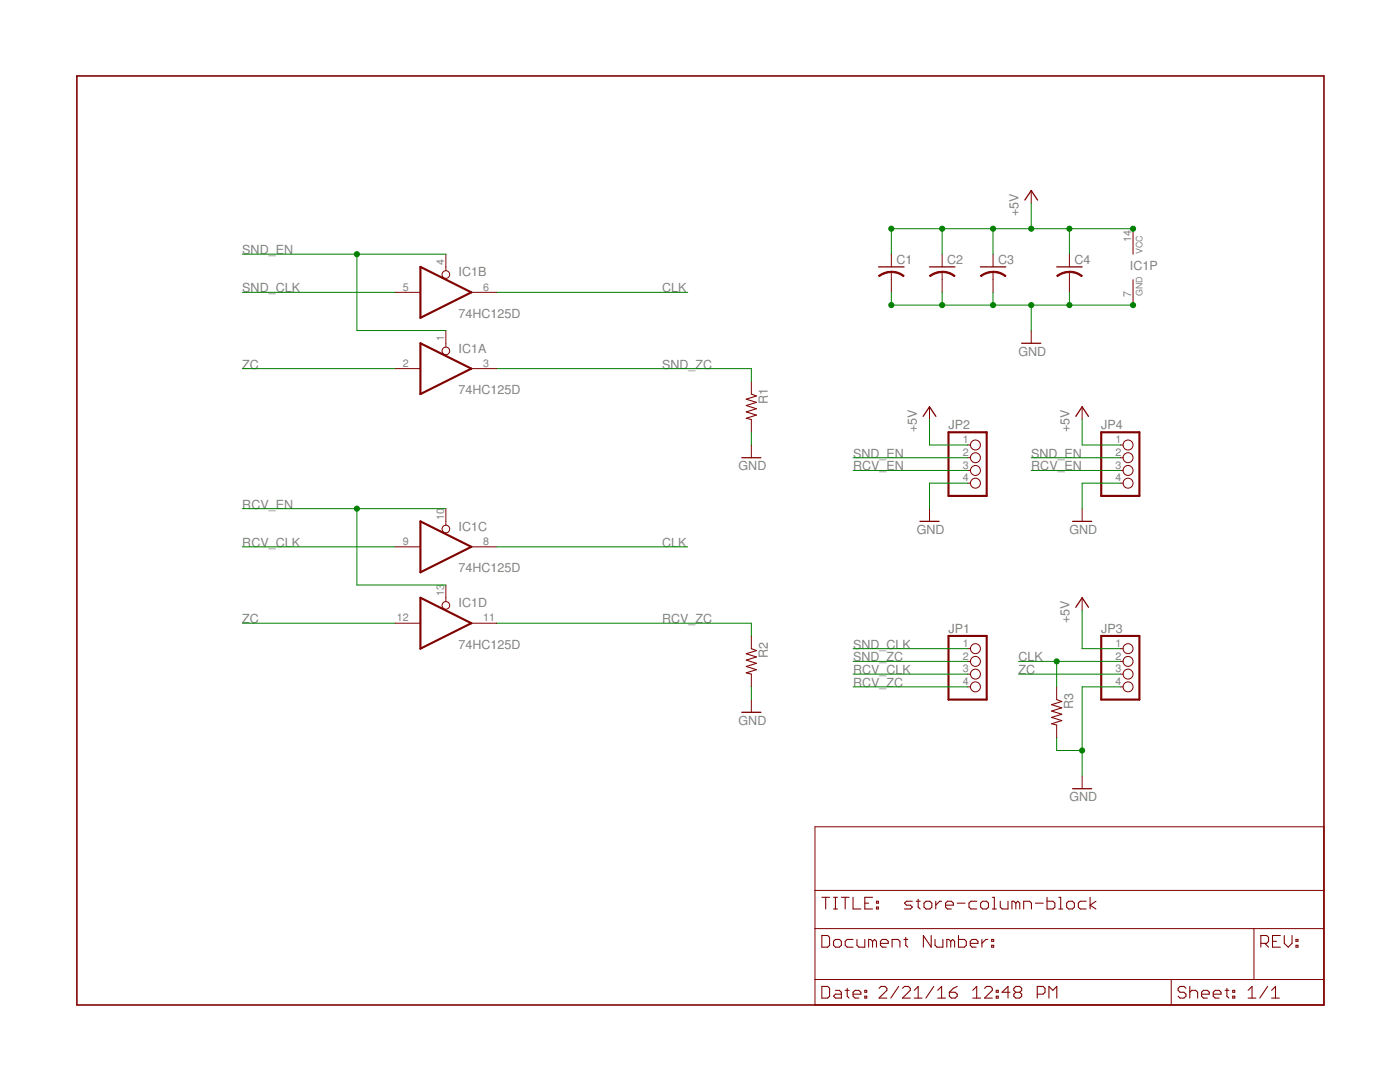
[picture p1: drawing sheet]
<svg xmlns="http://www.w3.org/2000/svg" width="279mm" height="216mm" viewBox="0 0 279 216" stroke-linecap="round" stroke-linejoin="round" font-family="sans-serif">
<g fill="none" stroke="#800000" stroke-width=".25">
<path d="M204.5 39.9l1.3-1.9 1.3 1.9M175.3 53.3h5.1M185.5 53.3h5.1M195.6 53.3h5.1M210.9 53.3h5.1M203.9 68.5h3.8M148 91.3h3.8M184.2 83.1l1.3-1.9 1.3 1.9M214.7 83.1l1.3-1.9 1.2 1.9M183.6 104h3.8M214.1 104h3.8M214.7 121.2l1.3-1.9 1.2 1.9"/>
<path d="M148 142.1h3.8M214.1 157.4h3.8"/>
</g>
<g fill="none" stroke="#800000" stroke-width=".2">
<path d="M205.8 38v2.6M78.8 58.3h5.1M89 50.7v3.3M94.1 58.3h5M177.9 50.7v2.6M177.9 54.3v4M188 50.7v2.6M188 54.3v4M198.2 50.7v2.6M198.2 54.3v4M213.4 50.7v2.6M213.4 54.3v4"/>
<path d="M226.1 45.6v5.1M226.1 55.8v5.1M78.8 73.6h5.1M89 66v3.3M94.1 73.6h5M149.9 76.1v2.5M205.8 66v2.5M149.9 83.7v2.6M149.9 88.8v2.5M185.5 81.2v2.5M193.1 88.8h.6M193.1 91.3h.6"/>
<path d="M193.1 93.9h.6M193.1 96.4h.6M216 81.2v2.5M223.6 88.8h.6M223.6 91.3h.6M223.6 93.9h.6M223.6 96.4h.6M78.8 109.1h5.1M89 101.5v3.3M89 116.7v3.3M94.1 109.1h5M185.5 101.5v2.5"/>
<path d="M216 101.5v2.5M216 119.3v2.5M78.8 124.4h5.1M94.1 124.4h5M149.9 126.9v2.5M149.9 134.5v2.6M149.9 139.6v2.5M193.1 129.4h.6M193.1 132h.6M193.1 134.5h.6M193.1 137.1h.6M210.9 137.1v2.5"/>
<path d="M223.6 129.4h.6M223.6 132h.6M223.6 134.5h.6M223.6 137.1h.6M210.9 144.7v2.5M216 154.8v2.6M162.6 165h101.6v35.5h-101.6zM162.6 177.7h101.6M162.6 185.3h101.6M162.6 195.5h101.6M233.7 195.5v5M250.3 185.3v10.2"/>
<circle cx="89" cy="54.8" r=".76"/>
<circle cx="89" cy="70" r=".76"/>
<circle cx="194.7" cy="91.3" r=".99"/>
<circle cx="194.7" cy="88.8" r=".99"/>
<circle cx="194.7" cy="93.9" r=".99"/>
<circle cx="194.7" cy="96.4" r=".99"/>
<circle cx="225.1" cy="93.9" r=".99"/>
<circle cx="225.1" cy="91.3" r=".99"/>
<circle cx="225.1" cy="96.4" r=".99"/>
<circle cx="225.1" cy="88.8" r=".99"/>
<circle cx="89" cy="105.6" r=".76"/>
<circle cx="89" cy="120.8" r=".76"/>
<circle cx="194.7" cy="132" r=".99"/>
<circle cx="194.7" cy="134.5" r=".99"/>
<circle cx="194.7" cy="129.4" r=".99"/>
<circle cx="194.7" cy="137.1" r=".99"/>
<circle cx="225.1" cy="129.4" r=".99"/>
<circle cx="225.1" cy="134.5" r=".99"/>
<circle cx="225.1" cy="132" r=".99"/>
<circle cx="225.1" cy="137.1" r=".99"/>
</g>
<path d="M83.9 53.3l10.2 5-10.2 5.1zM83.9 68.5l10.2 5.1-10.2 5zM189.3 86.3h7.6v12.7h-7.6zM219.8 86.3h7.6v12.7h-7.6zM83.9 104l10.2 5.1-10.2 5.1zM83.9 119.3l10.2 5.1-10.2 5zM189.3 126.9h7.6v12.7h-7.6zM219.8 126.9h7.6v12.7h-7.6z" fill="none" stroke="#800000" stroke-width=".42"/>
<g fill="#800000" stroke="#800000" stroke-width=".2">
<path d="M177.9 54.1h.3a3.9 3.9 0 0 1 2.2 .9l-.1 .2-1.4-.7-1-.1z" fill-rule="evenodd"/>
<path d="M175.3 55l1.2-.6 1.4-.3v.3l-1 .1-1.4 .7z" fill-rule="evenodd"/>
<path d="M188 54.1h.3a3.9 3.9 0 0 1 2.3 .9l-.2 .2-1.3-.7-1.1-.1z" fill-rule="evenodd"/>
<path d="M185.5 55l1.2-.6 1.3-.3v.3l-1 .1-1.3 .7z" fill-rule="evenodd"/>
<path d="M198.2 54.1h.3a3.9 3.9 0 0 1 2.3 .9l-.2 .2-1.4-.7-1-.1z" fill-rule="evenodd"/>
<path d="M195.6 55l1.2-.6 1.4-.3v.3l-1 .1-1.4 .7z" fill-rule="evenodd"/>
<path d="M213.4 54.1h.3a3.9 3.9 0 0 1 2.3 .9l-.2 .2-1.3-.7-1.1-.1z" fill-rule="evenodd"/>
<path d="M210.9 55l1.2-.6 1.3-.3v.3l-1 .1-1.4 .7z" fill-rule="evenodd"/>
</g>
<path d="M15.3 15.2h248.9v185.3h-248.9z" fill="none" stroke="#800000" stroke-width=".32"/>
<g fill="none" stroke="#800000" stroke-width=".21">
<path d="M149.9 78.6l1.1 .4-2.1 .7 2.1 .6-2.1 .6 2.1 .7-2.1 .6 2.1 .6-2.1 .7 1 .2M149.9 129.4l1.1 .4-2.1 .7 2.1 .6-2.1 .6 2.1 .7-2.1 .6 2.1 .6-2.1 .7 1 .2M210.9 139.6l1 .4-2 .6 2 .6-2 .7 2 .6-2 .7 2 .6-2 .6 1 .3M164 179h1.6M164.8 179v2.4M166.3 179h.8M166.7 179v2.4M167.9 179h1.6M168.7 179v2.4M170.2 179v2.4h1.6M174.1 179h-1.5v2.4h1.5M174.9 179.8h.4v.4h-.4z"/>
<path d="M182.1 179.8h-1.2l-.4 .4 .4 .4h.8l.4 .4-.4 .4h-1.2M182.9 179.8h.7M183.2 179.4v1.6l.4 .4M186.8 179.8v1.6M187.9 179.8h-.4l-.7 .8M194.9 179.8h-1.1l-.4 .4v.8l.4 .4h1.1M198.1 179h.3v2.4M199.6 179.8v1.2l.4 .4h1.2v-1.6M209 179v2.4h1.1l.4-.4v-.8l-.4-.4h-1.1M211.3 179h.4v2.4M216.8 179.8h-1.2l-.4 .4v.8l.4 .4h1.2M217.6 179v2.4"/>
<path d="M218.7 179.8l-1.1 .8 1.1 .8M164 186.7h1.2l.4 .3v1.6l-.4 .4h-1.2zM164 196.8h1.2l.4 .4v1.6l-.4 .4h-1.2zM166.3 187.8l.4-.3h.8l.4 .3v.8l-.4 .4h-.8l-.4-.4zM166.3 181.4h.8M166.7 197.6h.8l.4 .4v1.2h-1.2l-.4-.4 .4-.4h1.2M168.7 197.6h.8M169.1 197.2v1.6l.4 .4M170.2 198.4h1.6v-.4l-.4-.4h-.8l-.4 .4v.8l.4 .4h.8M170.2 187.5h-1.1l-.4 .3v.8l.4 .4h1.1M171 187.5v1.1l.4 .4h1.2v-1.5M172.6 198.8h.4v.4h-.4z"/>
<path d="M172.6 197.6h.4v.4h-.4zM172.6 180.2h.8M174.1 187.8l-.3-.3h-.4v1.5M174.1 187.8l.4-.3 .4 .3v1.2M174.1 187.8v1.2M174.9 181h.4v.4h-.4zM175.4 197.2l.4-.4h.8l.4 .4v.4l-1.6 1.6h1.6M175.7 188.2h1.6v-.4l-.4-.3h-.8l-.4 .3v.8l.4 .4h.8M178 189v-1.5h1.2l.4 .3v1.2M179.3 196.8l-1.5 2.4M180.1 197.2l.4-.4h.8l.4 .4v.4l-1.6 1.6h1.6M180.4 187.5h.8"/>
<path d="M180.8 187v1.6l.4 .4M182.5 199.2h1.5M182.5 197.6l.7-.8v2.4M184.4 180.2l.4-.4h.8l.4 .4v.8l-.4 .4h-.8l-.4-.4zM185.8 186.7v2.3l-1.5-2.3v2.3M186.4 196.8l-1.6 2.4M186.6 187.5v1.1l.4 .4h1.2v-1.5M187.1 199.2h1.6M187.1 197.6l.8-.8v2.4M188.7 180.6h1.6v-.4l-.4-.4h-.8l-.4 .4v.8l.4 .4h.8M189.5 198h1.1l.4 .4v.4l-.4 .4h-.7l-.4-.4zM189.7 187.8l-.4-.3h-.3v1.5"/>
<path d="M189.7 187.8v1.2M189.7 187.8l.4-.3 .4 .3v1.2M191 196.8l-.8 .4-.7 .8M191 180.2h1.6M191.3 186.7v2.3h1.2l.3-.4v-.8l-.3-.3h-1.2M193.6 188.2h1.6v-.4l-.4-.3h-.8l-.4 .3v.8l.4 .4h.8M194.1 199.2h1.6M194.1 197.6l.8-.8v2.4M195.7 180.2l.4-.4h.8l.4 .4v.8l-.4 .4h-.8l-.4-.4zM196 187.5v1.5M196.5 197.2l.4-.4h.8l.3 .4v.4l-1.5 1.6h1.5M197.1 187.5h-.4l-.7 .7"/>
<path d="M197.9 188.6h.4v.4h-.4zM197.9 187.5h.4v.3h-.4zM198.1 181.4h.7M198.8 198.8h.4v.4h-.4zM198.8 197.6h.4v.4h-.4zM201.5 198h-1.5l1.2-1.2v2.4M202.7 198l-.4 .4v.4l.4 .4h.8l.4-.4v-.4l-.4-.4M202.7 198l-.4-.4v-.4l.4-.4h.8l.4 .4v.4l-.4 .4M202.7 198h.8M202.7 180.2l-.4-.4h-.3v1.6M202.7 180.2v1.2M202.7 180.2l.4-.4 .4 .4v1.2"/>
<path d="M204.3 181.4v-1.6h1.2l.3 .4v1.2M206.6 180.2h1.6M207 198.4h1.2l.4-.4v-.8l-.4-.4h-1.2v2.4M209.3 199.2v-2.4l.8 .8 .8-.8v2.4M211.3 181.4h.8M212.9 180.2l.4-.4h.7l.4 .4v.8l-.4 .4h-.7l-.4-.4zM236.7 197.2l-.4-.4h-.8l-.4 .4v.4l.4 .4h.8l.4 .4v.4l-.4 .4h-.8l-.4-.4M237.4 198l.4-.4h.8l.4 .4v1.2M237.4 196.8v2.4M239.8 198.4h1.5v-.4l-.3-.4h-.8l-.4 .4v.8l.4 .4h.8M242.1 198.4h1.6v-.4l-.4-.4h-.8l-.4 .4v.8l.4 .4h.8M244.5 197.6h.8"/>
<path d="M244.9 197.2v1.6l.4 .4M246 198.8h.4v.4h-.4zM246 197.6h.4v.4h-.4zM249.1 199.2h1.5M249.1 197.6l.8-.8v2.4M251.6 188.2h1.2l.4-.4v-.8l-.4-.3h-1.2v2.3M252.4 188.2l.8 .8M253 196.8l-1.6 2.4M253.8 199.2h1.5M253.8 197.6l.8-.8v2.4M254 187.8h.7M255.5 186.7h-1.5v2.3h1.5"/>
<path d="M256.3 186.7v1.5l.8 .8 .8-.8v-1.5M258.6 188.6h.4v.4h-.4zM258.6 187.5h.4v.3h-.4z"/>
</g>
<g fill="none" stroke="#008000" stroke-width=".2">
<path d="M48.4 58.3h30.4M48.4 50.7h40.6M71.2 50.7v15.3h17.8M99.1 58.3h38.1M177.9 58.3v2.6h48.2M188 45.6v5.1M188 58.3v2.6M198.2 45.6v5.1M198.2 58.3v2.6M205.8 40.6v5M213.4 45.6v5.1M213.4 58.3v2.6"/>
<path d="M226.1 45.6h-48.2v5.1M48.4 73.6h30.4M99.1 73.6h50.8v2.5M205.8 60.9v5.1M149.9 86.3v2.5M170.3 91.3h22.8M170.3 93.9h22.8M185.5 83.7v5.1h7.6M193.1 96.4h-7.6v5.1M205.8 91.3h17.8M205.8 93.9h17.8M216 83.7v5.1h7.6"/>
<path d="M223.6 96.4h-7.6v5.1M48.4 109.1h30.4M48.4 101.5h40.6M71.2 101.5v15.2h17.8M99.1 109.1h38.1M48.4 124.4h30.4M99.1 124.4h50.8v2.5M149.9 137.1v2.5M170.3 137.1h22.8M170.3 129.4h22.8M170.3 134.5h22.8M170.3 132h22.8"/>
<path d="M203.3 134.5h20.3M203.3 132h20.3M210.9 132v5.1M216 121.8v7.6h7.6M223.6 137.1h-7.6v17.7M210.9 147.2v2.6h5.1"/>
</g>
<g fill="#008000" stroke="#008000" stroke-width=".2">
<circle cx="216" cy="149.8" r=".51"/>
<circle cx="198.2" cy="60.9" r=".51"/>
<circle cx="188" cy="60.9" r=".51"/>
<circle cx="177.9" cy="60.9" r=".51"/>
<circle cx="205.8" cy="60.9" r=".51"/>
<circle cx="226.1" cy="60.9" r=".51"/>
<circle cx="213.4" cy="60.9" r=".51"/>
<circle cx="177.9" cy="45.6" r=".51"/>
<circle cx="188" cy="45.6" r=".51"/>
<circle cx="198.2" cy="45.6" r=".51"/>
<circle cx="205.8" cy="45.6" r=".51"/>
<circle cx="226.1" cy="45.6" r=".51"/>
<circle cx="213.4" cy="45.6" r=".51"/>
<circle cx="71.2" cy="50.7" r=".51"/>
<circle cx="210.9" cy="132" r=".51"/>
<circle cx="71.2" cy="101.5" r=".51"/>
</g>
<g font-size="2.5" fill="#808080">
<text x="203.3" y="43.1" transform="rotate(-90 203.3 43.1)">+5V</text>
<text x="48.4" y="50.7">SND_EN</text>
<text x="178.9" y="52.6">C1</text>
<text x="189" y="52.6">C2</text>
<text x="199.2" y="52.6">C3</text>
<text x="214.4" y="52.6">C4</text>
<text x="225.5" y="53.9">IC1P</text>
<text x="48.4" y="58.3">SND_CLK</text>
<text x="91.5" y="55.2">IC1B</text>
<text x="132.2" y="58.3">CLK</text>
<text x="91.5" y="63.4">74HC125D</text>
<text x="91.5" y="70.4">IC1A</text>
<text x="203.3" y="71">GND</text>
<text x="48.4" y="73.6">ZC</text>
<text x="132.2" y="73.6">SND_ZC</text>
<text x="91.5" y="78.6">74HC125D</text>
<text x="153.2" y="80.6" transform="rotate(-90 153.2 80.6)">R1</text>
<text x="183" y="86.3" transform="rotate(-90 183 86.3)">+5V</text>
<text x="189.3" y="85.6">JP2</text>
<text x="213.4" y="86.3" transform="rotate(-90 213.4 86.3)">+5V</text>
<text x="219.8" y="85.6">JP4</text>
<text x="147.4" y="93.9">GND</text>
<text x="170.3" y="91.3">SND_EN</text>
<text x="170.3" y="93.9">RCV_EN</text>
<text x="205.8" y="91.3">SND_EN</text>
<text x="205.8" y="93.9">RCV_EN</text>
<text x="48.4" y="101.5">RCV_EN</text>
<text x="91.5" y="105.9">IC1C</text>
<text x="183" y="106.6">GND</text>
<text x="213.4" y="106.6">GND</text>
<text x="48.4" y="109.1">RCV_CLK</text>
<text x="132.2" y="109.1">CLK</text>
<text x="91.5" y="114.2">74HC125D</text>
<text x="48.4" y="124.4">ZC</text>
<text x="91.5" y="121.2">IC1D</text>
<text x="132.2" y="124.4">RCV_ZC</text>
<text x="213.4" y="124.4" transform="rotate(-90 213.4 124.4)">+5V</text>
<text x="91.5" y="129.4">74HC125D</text>
<text x="153.2" y="131.4" transform="rotate(-90 153.2 131.4)">R2</text>
<text x="170.3" y="129.4">SND_CLK</text>
<text x="170.3" y="132">SND_ZC</text>
<text x="189.3" y="126.3">JP1</text>
<text x="203.3" y="132">CLK</text>
<text x="219.8" y="126.3">JP3</text>
<text x="170.3" y="134.5">RCV_CLK</text>
<text x="170.3" y="137">RCV_ZC</text>
<text x="203.3" y="134.5">ZC</text>
<text x="214.2" y="141.5" transform="rotate(-90 214.2 141.5)">R3</text>
<text x="147.4" y="144.7">GND</text>
<text x="213.4" y="159.9">GND</text>
</g>
<g font-size="2.1" fill="#808080">
<text x="88.6" y="52.9" transform="rotate(-90 88.6 52.9)">4</text>
<text x="225.8" y="48.4" transform="rotate(-90 225.8 48.4)">14</text>
<text x="80.4" y="58">5</text>
<text x="96.4" y="58">6</text>
<text x="225.8" y="59.3" transform="rotate(-90 225.8 59.3)">7</text>
<text x="88.6" y="68.1" transform="rotate(-90 88.6 68.1)">1</text>
<text x="80.4" y="73.2">2</text>
<text x="96.4" y="73.2">3</text>
<text x="192.1" y="88.4">1</text>
<text x="222.6" y="88.4">1</text>
<text x="192.1" y="91">2</text>
<text x="192.1" y="93.5">3</text>
<text x="222.6" y="91">2</text>
<text x="222.6" y="93.5">3</text>
<text x="192.1" y="96.1">4</text>
<text x="222.6" y="96.1">4</text>
<text x="88.6" y="103.7" transform="rotate(-90 88.6 103.7)">10</text>
<text x="80.4" y="108.8">9</text>
<text x="96.4" y="108.8">8</text>
<text x="88.6" y="118.9" transform="rotate(-90 88.6 118.9)">13</text>
<text x="79.2" y="124">12</text>
<text x="96.4" y="124">11</text>
<text x="192.1" y="129.1">1</text>
<text x="192.1" y="131.6">2</text>
<text x="222.6" y="129.1">1</text>
<text x="222.6" y="131.6">2</text>
<text x="192.1" y="134.2">3</text>
<text x="192.1" y="136.7">4</text>
<text x="222.6" y="134.2">3</text>
<text x="222.6" y="136.7">4</text>
</g>
<g font-size="1.8" fill="#808080">
<text x="228" y="50.7" transform="rotate(-90 228 50.7)">VCC</text>
<text x="228" y="59.1" transform="rotate(-90 228 59.1)">GND</text>
</g>
</svg>
